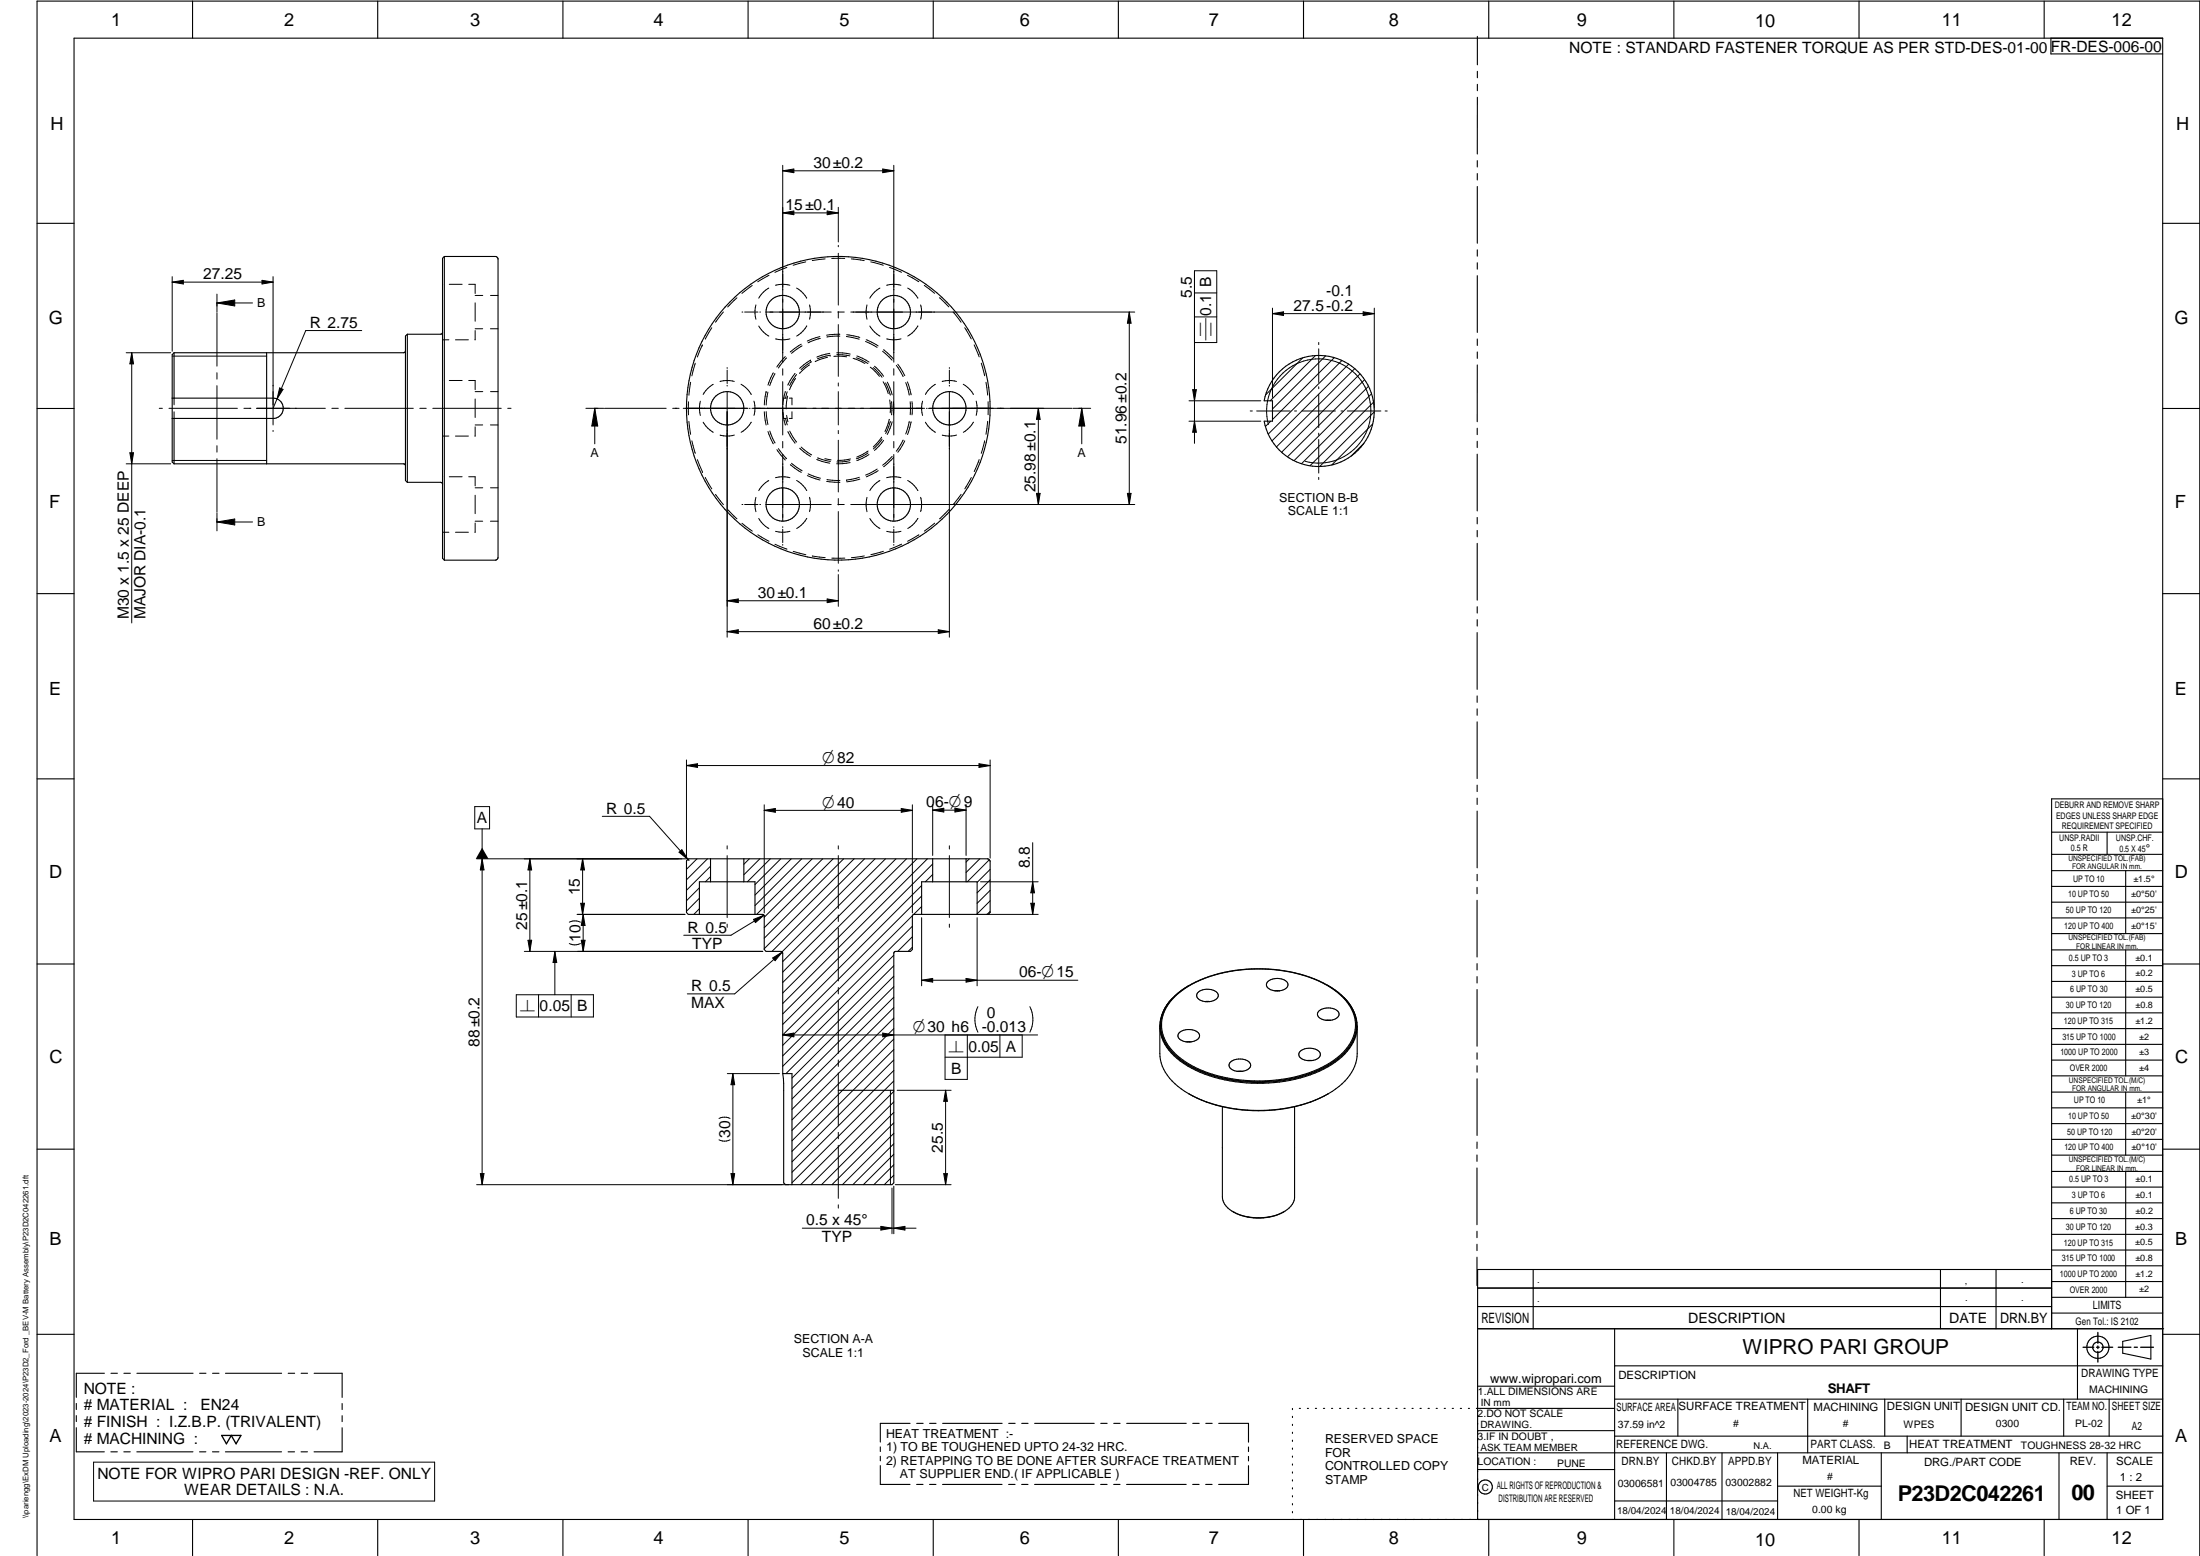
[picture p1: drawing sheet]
<svg xmlns="http://www.w3.org/2000/svg" width="594mm" height="420mm" viewBox="0 0 594 420" stroke-linecap="round" stroke-linejoin="round" font-family="sans-serif">
<g fill="none" stroke="#000" stroke-width=".3">
<path d="M20 10.3h564v400h-564zM52 .3v10M102 .3v10M152 .3v10M202 .3v10M252 .3v10M302 .3v10M352 .3v10M398.9 9.8v7.7M398.9 19.3v1.7M402 .3v10M452 .3v10"/>
<path d="M502 .3v10M552 .3v10M553.8 10.3v4.3h30.2M398.9 26.3v15.3M398.9 22.8v1.7M398.9 43.4v1.7M398.9 46.9v1.7M398.9 50.4v15.3M10 60.3h10M120 69.3h13.8l.7 .5v80.7l-.1 .4-.6 .4h-13.8M120 69.3v82M120 69.3l-.5 .4v81l.5 .6"/>
<path d="M398.9 67.5v1.7M398.9 71v1.7M398.9 74.4v15.4M584 60.3h10M47 95.2l-.5 .6v29l.5 .4M47 95.2v12.3M72 95.2v30M109.5 94.7l-.2 .4-.3 .1h-62M110 90.3l-.5 .4v39.1l.5 .4M110 90.3v39.9M119.5 89.7l-.1 .4-.4 .2h-9M398.9 91.5v1.8"/>
<path d="M398.9 95v1.8M398.9 98.6v15.3M10 110.3h10M46.5 107.5h.5M47 113v12.2M47 107.5h25a4.5 4.5 0 0 1 3.5 .6 2.75 2.75 0 0 1 .8 3.1 2.75 2.75 0 0 1-2.6 1.8h-27.2M345.5 100.4a15 15 0 0 1 23.1 2.3 15 15 0 0 1-6.8 22.2 15 15 0 0 1-20.4-11.2h2.2v-5.5h-2.2a14.9 14.9 0 0 1 4.1-7.8zM398.9 115.6v1.8M398.9 119.1v1.8M584 110.3h10M47 125.2h62l.3 .2 .2 .4M110 130.2h9l.4 .2 .1 .3"/>
<path d="M398.9 122.6v15.4M398.9 139.7v1.8M398.9 143.2v1.7M398.9 146.7v15.4M10 160.3h10M398.9 170.8v15.3M398.9 163.8v1.7M398.9 167.3v1.8M584 160.3h10M398.9 187.9v1.8M398.9 191.4v1.7M398.9 194.9v15.3"/>
<path d="M10 210.3h10M398.9 212v1.7M398.9 215.5v1.7M398.9 219v15.3M584 215.7h-30v143.1M584 210.3h10M185.7 232.1l.4-.2h80.6l.6 .5 .1 14-.5 .5h-20.2l-.3 .5v9l-.5 .5h-4l-.5 .3v62.2l-.5 .5h-28.8l-.5-.5-.3-62.2-.4-.3h-4l-.5-.5v-9l-.3-.5h-20.2l-.5-.5v-13.8zM191.9 231.9v6.2M200.9 231.9v6.2M251.9 231.9v6.2M260.9 231.9v6.2M398.9 239.6v1.7"/>
<path d="M398.9 236.1v1.7M554 230.7h30M554 224.7h30M554 235.1h30M554 239.4h30M569 224.7v6M574 235.1v17M188.9 246.9v-8.8h15v8.8M263.9 246.9v-8.8h-15v8.8M398.9 243.1v15.3M554 243.6h30M554 247.9h30"/>
<path d="M554 252.1h30M554 256.5h30M574 256.5v34M10 260.3h10M313.2 277.1v7.4a12.1 12.1 0 0 0 5.8 9.5l2 1.3M317 269.4a30.3 30.3 0 0 1 18.8-7.6 38.1 38.1 0 0 1 23.9 5.1 12.4 12.4 0 0 1 6.3 10.3 12.6 12.6 0 0 1-6.3 9.4 39.2 39.2 0 0 1-26.8 4.7 27.6 27.6 0 0 1-16.6-7.9 9.8 9.8 0 0 1 .7-14zM318.6 278.7a4.1 4.1 0 0 1 5.2 .4 1.43 1.43 0 0 1-1.3 2 3.4 3.4 0 0 1-4.4-1.3l.1-.5zM321.2 266.1a15.3 15.3 0 0 0-7.8 9 10.7 10.7 0 0 0 4.4 10.7 34.7 34.7 0 0 0 21.7 6.7 35.9 35.9 0 0 0 22-6.4 11.9 11.9 0 0 0 5-9M323.4 268.1a4 4 0 0 1 5.4 .1 1.43 1.43 0 0 1-1.2 2 3.8 3.8 0 0 1-4.4-1l-.1-.5zM326.7 270.4h-1.3M342.2 265.2a4 4 0 0 1 5.5 .1 1.45 1.45 0 0 1-1.3 2 3.9 3.9 0 0 1-4.3-1l-.1-.6zM345.5 267.5h-1.3"/>
<path d="M356.2 272.9a3.9 3.9 0 0 1 5.4 .7 1.79 1.79 0 0 1-1.8 1.8 3.4 3.4 0 0 1-4-1.4v-.6zM358.5 266.1l1.1 .6M359.3 275.5h-1.3M360.4 267.3a12.1 12.1 0 0 1 6 9.6 12.1 12.1 0 0 1-5.8 9.6 38.1 38.1 0 0 1-25.2 5.6 30.7 30.7 0 0 1-18.8-7.7 9.8 9.8 0 0 1-.7-14.1M362.8 269.3l1.9 2.2 .9 1.7 .6 1.8M363.1 269.5a31 31 0 0 0-19.2-7.7 38.6 38.6 0 0 0-24.1 5.1 12.3 12.3 0 0 0-6.4 10.4 12.7 12.7 0 0 0 6.4 9.5 39.2 39.2 0 0 0 25.6 5 30.2 30.2 0 0 0 17.5-7.5 9.9 9.9 0 0 0 .7-14.1M366.3 275.1l.2 2M366.5 277.1v7.4a12.2 12.2 0 0 1-5.8 9.5l-2 1.3M398.9 260.2v1.7M398.9 263.7v1.7M398.9 267.2v15.3M554 260.8h30"/>
<path d="M554 265h30M554 269.3h30M554 273.5h30M554 277.7h30M584 260.3h10M211.4 289.9h2.5v30M226.4 294.4h15M321 295.3a41.4 41.4 0 0 0 32.9 2.3l2.6-1.1M321 295.3a42 42 0 0 0 31.7 2.6l1.3-.4M321.7 281.3h-1.3M330.1 298.9v24.3a5.5 5.5 0 0 0 3.9 4.5 14.6 14.6 0 0 0 14.1-1.5l.8-1 .7-1.5v-24.8M332.1 287a4 4 0 0 1 5.5 .1 1.43 1.43 0 0 1-1.3 2 3.8 3.8 0 0 1-4.3-1l-.1-.6z"/>
<path d="M335.5 289.3h-1.4M353.4 286.3l-.4 .1M354.3 286.4a3 3 0 0 1-3.6-1.5 2.51 2.51 0 0 1 3.1-1.9 2.57 2.57 0 0 1 2.7 1.7 2.38 2.38 0 0 1-2.7 1.7M358.7 295.3l-1.3 .8M358.7 295.3l-3.6 1.8M398.9 284.3v1.7M398.9 287.8v1.7M398.9 291.3v15.3M554 282h30M554 286.3h30M554 290.5h30M554 294.9h30"/>
<path d="M554 299.1h30M574 294.9v17M10 310.3h10M398.8 311.9v1.7M398.8 315.4v15.3M398.9 308.4l-.1 1.7M554 303.4h30M554 307.7h30M554 311.9h30M554 316.3h30M574 316.3v34M584 310.3h10"/>
<path d="M346.7 327.2a14.7 14.7 0 0 1-13.5 .1M398.8 332.5v1.7M398.8 336v1.7M398.8 339.5v7.6M554 320.5h30M554 324.8h30M554 329.1h30M554 333.3h30M554 337.5h30M399 358.8h185.3M399 352.8h155M399 347.8h155"/>
<path d="M414 342.8v16M436 358.8v51.5M524 342.8v16M539 342.8v16M554 342.8h-155v67.5M554 341.8h30M554 346.1h30M554 350.3h30M554 354.6h30M561 358.8v19M10 360.3h10M20.6 379v1.6"/>
<path d="M28.2 370.8h-7.6v6.5M30 370.8h1.7M33.5 370.8h1.7M37 370.8h15.1M53.9 370.8h1.7M57.4 370.8h1.7M60.9 370.8h15.1M77.8 370.8h1.8M81.3 370.8h1.8M84.8 370.8h7.6v6.5M92.4 379v1.6M399 374.3h37"/>
<path d="M436 377.8h148M453.1 377.8v10M488.1 377.8v14.5M508.9 377.8v10M529.6 377.8v10M557.3 377.8v10M569.5 377.8v10M573.2 362.2l7.6-1.6v6.4l-7.6-1.6zM584 368.8h-148M584 360.3h10M20.6 385.5v6.5h7.6M20.6 382.2v1.7"/>
<path d="M29.9 392h1.8M33.4 392h1.8M37 392h15.1M53.9 392h1.7M57.4 392h1.7M60.9 392h15.1M77.8 392h1.7M81.3 392h1.7M92.4 385.5v6.5h-7.6M92.4 382.3v1.6M237.7 390.7v1.2M237.7 393.2v1.3"/>
<path d="M237.7 395.8v5h8M245.8 384.3h-8.1v5.1M247.5 384.3h1.8M251 384.3h1.8M254.5 384.3h16.1M272.4 384.3h1.7M275.9 384.3h1.7M279.4 384.3h16.1M297.2 384.3h1.8M300.8 384.3h1.7M304.2 384.3h16.1M322.1 384.3h1.7"/>
<path d="M325.6 384.3h1.7M329.1 384.3h8v5.1M337.1 395.8v5h-8M337.1 390.7v1.3M337.1 393.3v1.2M349 380.3v.3M349 382.4v.4M349 384.6v.3M349 386.7v.4M349 388.9v.3M349 391v.4M349 393.2v.3"/>
<path d="M349 395.3v.3M349 397.4v.4M349 399.6v.3M350.9 380.3h.3M353 380.3h.3M355.2 380.3h.3M357.4 380.3h.3M359.6 380.3h.3M361.7 380.3h.3M363.9 380.3h.3M366.1 380.3h.3M368.3 380.3h.3"/>
<path d="M370.4 380.3h.3M372.6 380.3h.3M374.8 380.3h.3M376.9 380.3h.4M379.1 380.3h.3M381.3 380.3h.3M383.4 380.3h.4M385.6 380.3h.4M387.8 380.3h.3M390 380.3h.3M392.1 380.3h.4M394.3 380.3h.4"/>
<path d="M396.5 380.3h.3M399 392.3h185M399 386.3h37M399 396.8h37M436 380.3h-37.3M436 387.8h148M450 392.3v18M465 392.3v18M480 392.3v18M508 392.3v18M515 387.8v4.5M556 392.3v18"/>
<path d="M569 392.3v18M52 410.3v9.8M102 410.3v9.8M152 410.3v9.8M202 410.3v9.8M247.5 400.8h1.8M251 400.8h1.7M252 410.3v9.8M254.5 400.8h16.1M272.4 400.8h1.7M275.9 400.8h1.7M279.4 400.8h16.1"/>
<path d="M297.2 400.8h1.8M300.7 400.8h1.7M302 410.3v9.8M304.2 400.8h16.1M322.1 400.8h1.7M325.6 400.8h1.7M349 401.7v.4M349 403.9v.3M349 406v.4M349 408.2v.3M352 410.3v9.8M402 410.3v9.8"/>
<path d="M436 405.3h44M452 410.3v9.8M480 401.3h28M502 410.3v9.8M552 410.3v9.8M569 401.3h15M10 420.1v-419.8h584v419.8"/>
<circle cx="211.4" cy="84.3" r="4.5"/>
<circle cx="241.4" cy="84.3" r="4.5"/>
<circle cx="196.4" cy="110.2" r="4.5"/>
<circle cx="226.4" cy="110.2" r="41"/>
<circle cx="256.4" cy="110.2" r="4.5"/>
<circle cx="211.4" cy="136.2" r="4.5"/>
<circle cx="241.4" cy="136.2" r="4.5"/>
<circle cx="566.5" cy="363.8" r="3"/>
<circle cx="566.5" cy="363.8" r="1.41"/>
<circle cx="401.1" cy="401.5" r="1.91"/>
</g>
<g fill="none" stroke="#000" stroke-width=".27">
<path d="M211.4 44.6v53.2M211.4 57.5h15M211.4 46.1h30M211.4 46.1l3-.5v1zM211.4 57.5l3-.5v1zM223.4 57l3 .5-3 .5zM226.4 56v9.3M238.4 45.6l3 .5-3 .5zM241.4 44.6v53.2M46.5 74.7v20.1M46.5 76.2l3-.5v1zM46.5 76.2h27.2"/>
<path d="M58.6 79.4v4.8M70.8 75.7l2.9 .5-2.9 .5zM73.7 74.7v40M119.5 76.8h.1M121.3 76.8h3.5M126.6 76.8h1.7v2.4M128.3 79.8h2.1M132.5 79.8h2M203.1 77.1l-2.8 2.1M207.6 77.8l-1.5 1.1-1.2 1.6M207.7 74.3l-3.1 1.8M209.4 77l1.8-.2 2.1 .2"/>
<path d="M212.5 72.2l-3.3 1.4M215.1 77.8l1.2 .8 1.5 1.9M217.6 70.7l-3.4 .9M222.8 69.9l-3.5 .5M224.6 69.8h3.5M226.4 66.3v.3M226.4 68.4v14M229.9 69.9l3.5 .5M235.1 70.7l3.4 .9M237.6 77.8l-1.5 1.1-1.2 1.6M239.4 77l1.8-.2 2.1 .2M240.2 72.2l3.3 1.3"/>
<path d="M245.1 74.3l3 1.8M245.1 77.8l1.2 .8 1.5 1.9M249.6 77.1l2.8 2.1M322.6 79.1h6M34.1 95.2h12M35.6 95.2l.5 3.1h-1zM35.6 95.2v73M46.5 96.2h25.5M58.6 84.4v14.5M58.6 81.8h9.6M58.6 81.8l4.8-.8v1.6zM97.7 89.3h-15.1l-8.9 21"/>
<path d="M119.5 91.8h1.7M123 91.8h3.5M128.3 81.8v4.9M128.3 89.3l-.1 2.5M128.3 88.8h2M132.4 88.8h2.1M187.7 98.1l-.9 3.4M189.6 93.2h.1M189.6 93.2l-1.3 3.2M192.2 88.5l-1.7 3M195.3 84.2l-2.1 2.8M196.4 99.3v.2"/>
<path d="M196.4 99.9v3.7M199 80.4l-2.5 2.5M200.4 84.3h.2M201.1 84.3h3.6M204.1 82.3l-.2 1.6 .2 2.3M204.9 88l1.2 1.6 1.5 1.2M205.2 84.3h.2M206.9 84.3h17.6M209.4 91.5l1.8 .3 2.1-.3M211.4 99.6v1.7M212.1 96.3l-2.3 2.8M212.4 96.6l-2.2 2.8"/>
<path d="M216.4 92.9l-3 2.1M216.6 93.4l-2.9 2M217.8 80.5h.1M217.9 88l-1.6 1.9-1.2 .8M218.6 98.5l-2.7 2.3M218.6 82.3l.3 2-.3 1.9M218.9 97.3l-3 2.2M218.9 97.3h.1M219.2 97.7l-2.9 2.1M221.4 90.9l-3.4 1.2M221.5 91.4l-3.3 1.2M223.4 96.5l-3.3 1.1"/>
<path d="M224.1 95.4l-3.5 1M224.1 95.9h.1M224.1 95.9l-3.3 1M225.2 96.2l3.4 .2M225.9 95.3l3.7 .3M226 95.8l3.5 .3M226.2 84.3h1.8M226.4 84.1v1.8M226.4 87.7v13.9M226.8 90.3l-3.6 .2M226.8 90.8l-3.5 .2M228.6 90.9h.1"/>
<path d="M228.6 90.9l3.4 .7M228.6 90.4l3.6 .7M230.4 96.8l3.1 1.3M231.2 96.6l3.2 1.6M231.4 96.1l3.3 1.7M233.7 92.2l3.1 1.6M233.9 91.7l3.2 1.7M234.1 82.3l-.2 1.6 .2 2.3M234.9 88l1.2 1.6 1.5 1.2M235 99.1l2.5 2.5M235.8 99.3l2.4 2.6M236.1 98.9l2.5 2.7"/>
<path d="M238.3 94.8l2.6 2.5M238.6 94.4l2.7 2.5M239.5 91.5l1.7 .3 2.1-.3M241.4 99.6v1.7M242 98.7l1.9 3M242.4 98.3l1.9 3.1M247.8 80.5h.1M247.9 88l-1.6 1.9-1.2 .8M248.6 82.3l.3 2-.3 1.9M253.7 80.4l2.5 2.5M256.4 99.3v.2M256.4 99.9v3.7"/>
<path d="M257.4 84.2l2.1 2.8M260.5 88.5l1.8 3M263.1 93.1l1.3 3.3M265 98.1l.9 3.4M304.9 84.3v51.9M304.9 84.3l.5 3h-1zM306.4 84.3h-76.7M322.6 92.5h6v-19.4h-6v46.6M322.6 85.6h6M343.6 84.7l3-.5v1zM343.6 83.2v24.1M343.6 84.7h27.5"/>
<path d="M351.8 96.6l-10 10M355.2 96l-12.2 12.2M356.1 92.5v.5M356.1 94.2v9.1M358 96.1l-14.4 14.3M360.3 96.6l-16.7 16.7M362.4 97.3l-19.9 19.9M364.2 98.3l-20.7 20.8M365.8 99.5l-21.1 21.2M368.1 84.2l3 .5-3 .5zM371.1 83.2v26.9M43 110.3h.9"/>
<path d="M45.6 110.3h18.5M47 107.5v1.8M47 111.2v1.8M58.6 100.6v1.8M58.6 104.1v14.5M65.9 110.3h1.7M67.7 110.3h.1M69.3 110.3h18.6M73.7 116.2v.1M73.7 116.4v.1M75.5 104.8l.9 .3-1.6 2.6zM89.6 110.3h1.7"/>
<path d="M93.1 110.3h18.5M113.4 110.3h1.7M116.9 110.3h18.5M119.5 102.7h.1M119.5 117.8h1.7M121.3 102.7h3.5M123 117.8h3.5M126.6 102.7h1.7v2.5M128.3 107.7v5M128.3 115.3l-.1 2.5M128.3 114.7h2M128.3 105.7h2.1"/>
<path d="M132.4 114.7h2.1M132.5 105.7h2M137.1 110.3h.9M158.2 110.3h4.8M160.6 110.3l.8 4.7h-1.6zM160.6 110.3v9.5M163.2 110.3h16.7M181.6 110.3h1.8M184.5 110.3h17.5M185.9 108.5v3.5M186 113.8l.5 3.5M186.5 103.2l-.5 3.5"/>
<path d="M186.8 119l.9 3.4M189.1 108.3l-.2 2.3 .2 1.6M189.9 114l1.2 1.6 1.5 1.1M192.6 103.8l-1.5 1.1-1.2 1.6M196.4 104v.2M196.4 105.7v66.4M198.3 103l-2.1-.3-1.8 .3M198.3 117.5l-2.1 .3-1.7-.3M200.1 103.8l1.8 1.4 .9 1.2M202.4 110.3h.2M202.8 114l-.9 1.3-1.8 1.4M202.8 106.4l.1 .1"/>
<path d="M202.9 114h-.1M203 110.3h46.7M203.6 108.3l.3 2-.3 1.9M206.4 111.2l.5 3.6M206.9 105.7h.1M206.9 105.7l-.5 3.6M206.9 111.1l.5 3.5M207.4 105.9l-.5 3.5M207.4 116.5l1.4 3.3M207.9 116.4l1.4 3.2M208.8 100.7l-1.4 3.3M209.2 100.9l-1.4 3.2"/>
<path d="M211.4 110.7v.4M211.4 103.1v14.4M211.4 119.2v1.7M211.4 111.4l.1 .7M211.4 111.4l.7 3.4M211.4 111.2v.2M211.6 112.6v.4h.7M211.6 107.7v.1M212.1 105.7l-.7 3.6M212.1 113l.5 1.7M212.4 107.5l-.8 .1M212.4 112.2l.4 1.7"/>
<path d="M212.6 105.8l-.5 1.7M212.7 107l-.4 3.4M212.8 116.5l1.9 3.2M213.1 107.5h.8v1.8M213.2 116.4l1.9 3M213.9 111.2v1.8h-.8M214.7 100.9l-2 3.1M214.8 102.2l-1.6 3M215.1 101.1l-1.9 3M226.4 105.7v9M226.4 103.4v.8M226.4 116.2v.9"/>
<path d="M226.4 118.9v13.9M238.1 118l-2.3 2.7M238.2 118.6l-2.4 2.6M238.5 103.1l1.4 3.2M238.6 118.9l-2.5 2.7M239.1 103.4l1.3 3.3M239.6 103.2l1.3 3.4M240.1 113.2l-1.1 3.3M240.3 108l.1 3.5M240.4 113.8l-1.2 3.3M240.7 108.5l.1 3.5M240.9 113.9l-1.3 3.4"/>
<path d="M241.3 108.5v3.6M241.4 103.1v14.4M241.4 119.2v1.7M243.9 118.8l-1.9 3M244.3 119l-1.9 3.1M244.6 103.3l.9 3.4M245 103.1l1 3.5M245.5 113.8l-.9 3.4M245.8 108.5v3.5M246 113.9l-.9 3.4M246.3 108.4v3.6M249.1 108.3l-.2 2.3 .2 1.6"/>
<path d="M249.9 114l1.2 1.6 1.5 1.1M250.2 110.3h.2M250.7 110.3h38.8M252.6 103.8l-1.5 1.1-1.2 1.6M256.4 104v.2M256.4 105.7v66.4M258.3 103l-2.1-.3-1.8 .3M258.3 117.5l-2.1 .3-1.8-.3M260.1 103.8l1.8 1.4 .9 1.2M262.8 106.4v.1M262.9 114l-1 1.3-1.8 1.4M263.6 108.3l.3 2-.3 1.9"/>
<path d="M265.9 119l-.9 3.4M266.2 103.2l.5 3.5M266.7 113.8l-.5 3.5M266.8 108.5v3.5M280.4 110.3v25.9M280.4 110.3l.5 2.9h-1zM289.7 110.3h4.8M292.1 110.3l.8 4.7h-1.6zM292.1 110.3v9.5M321.1 108.2h19.4M321.1 113.7h19.4M322.1 105.2h1l-.5 3z"/>
<path d="M322.6 113.7l.5 3h-1zM337.6 111h.6M339.3 111h9.1M342.5 114.6a14.1 14.1 0 0 1 12.4-17.7 14.1 14.1 0 0 1 15.2 15.3 14.1 14.1 0 0 1-17.6 12.4M343.1 113.7l-1.4 1.5M349.6 111h.5M351.6 111h9M356.1 104.4v.6M356.1 106.5v9M356.1 117v.5M356.1 118.7v9M362.1 111h.5"/>
<path d="M363.8 111h9.1M367.3 100.9l-21.2 21.2M368.3 119.7l-3.5 3.5M368.5 102.5l-20.8 20.9M369.5 104.3l-20.1 20.1M370.4 106.3l-19 18.9M370.7 114.5l-11.1 11.1M370.9 108.6l-17.2 17.2M371.1 111.2l-14.7 14.8M374 111h.6M34.1 125.2h12M35.1 122.3h1l-.5 2.9z"/>
<path d="M46.5 124.3h25.5M58.6 120.4v1.7M58.6 123.9v14.4M58.6 138.5v4.8M119.5 128.7h.1M121.3 128.7h3.5M126.6 128.7h1.7v2.5M128.3 133.7v5M128.3 131.7h2.1M132.5 131.7h2M188.3 124.1l1.3 3.2M189.7 127.4h.1"/>
<path d="M190.5 129l1.7 3M193.2 133.5l2.1 2.8M196.5 137.6l2.5 2.5M200.4 136.2h.2M201.1 136.2h3.6M204.1 134.3l-.2 1.5 .2 2.4M204.9 140l1.2 1.6 1.5 1.1M205.2 136.2h.2M206.9 136.2h17.6M207.6 129.8l-1.5 1.1-1.2 1.6M209.8 121.4l2.3 2.8M210.2 121.1l1.2 1.6"/>
<path d="M211.4 122.7v18M211.4 122.7l1 1.2M213.3 129l-2.1-.3-1.8 .3M213.4 125.5l3 2.1M213.7 125.1l2.9 2M215.1 129.7l1.2 .9 1.5 1.8M215.9 121l3 2.2M216.3 120.7l2.9 2.1M217.8 132.4v.1M217.9 140l-1 1.3-1.8 1.4M218 128.4l3.4 1.2M218.2 128l3.3 1.1"/>
<path d="M218.6 134.3l.3 1.9-.3 2M220.5 124.1l3.6 1M220.8 123.6l3.4 1M222.7 123.8l1.7 .4M223.2 130l3.6 .2M223.3 129.5l3.5 .2M226.2 136.2h1.8M226.4 134.6v1.8M226.4 138.1v14M228.6 129.6h.1M229.5 124.4l-3.5 .3M229.6 124.9l-3.7 .3"/>
<path d="M229.7 123.9l-3.5 .4M232 128.9l-3.4 .7M232.2 129.4l-3.5 .7M234.1 134.3l-.2 2.3 .2 1.6M234.4 122.3l-1.6 1-1.6 .6M234.4 121.8l-3.1 1.6M234.6 122.7l-3.2 1.7M234.9 140l1.2 1.6 1.5 1.1M236.9 126.7l-3.2 1.6M237.1 127.1l-3.2 1.7M237.6 129.8l-1.5 1.1-1.2 1.6M240.9 123.2l-2.6 2.4"/>
<path d="M241.3 123.5l-2.7 2.5M241.4 122.7v18M243.3 129l-2.1-.3-1.8 .3M245.1 129.7l1.2 .9 1.5 1.8M247.8 132.4l.1 .1M247.9 140l-1 1.3-1.8 1.4M248.6 134.3l.3 1.9-.3 2M256.2 137.6l-2.5 2.5M259.5 133.5l-2.1 2.7M262.3 128.9l-1.8 3.1M264.4 124.1l-1.3 3.2M279.9 133.2h1l-.5 3z"/>
<path d="M304.4 133.2h1l-.5 3zM306.4 136.2h-76.7M356.1 128.9v.6M58.6 140.9l4.8-.8v1.7zM58.6 140.9h9.6M119.5 143.7h1.7M123 143.7h3.5M128.3 141.2l-.1 2.5M128.3 140.7h2M132.4 140.7h2.1M200.4 141.3l2.8 2.1M204.6 144.4l3.1 1.8"/>
<path d="M209.3 147l3.2 1.3M209.4 143.5l1.8 .2 2.1-.2M211.4 142.2v.2M211.4 142.9v3.6M211.4 147v.2M214.2 148.9l3.4 .9M219.3 150.1l3.5 .5M224.6 150.7h3.5M226.4 155.2v8.5M226.4 153.9v.3M233.4 150.1l-3.5 .5M238.5 148.9l-3.3 .9"/>
<path d="M239.5 143.5l1.7 .2 2.1-.2M241.4 142.2v.2M241.4 142.9v3.6M241.4 147v.2M243.5 146.9l-3.3 1.4M248.1 144.4l-3 1.8M252.4 141.3l-2.8 2.1M196.4 170.6l3-.5v.9zM196.4 162.2l3-.5v1zM196.4 162.2h30M196.4 170.6h60M223.4 161.7l3 .5-3 .5z"/>
<path d="M253.4 170.1l3 .5-3 .4zM128.2 217.8h4v6h-4zM185.4 205.2v26.5M185.4 206.7l3-.5v1zM185.4 206.7h82M206.4 217.3v29.2M206.4 218.8l3-.5v1zM206.4 218.8h40M243.4 218.3l3 .5-3 .5zM246.4 217.3v29.2M251.9 218.8l3-.6v1.1zM251.9 217.3v13.7"/>
<path d="M251.9 218.8h9M257.9 218.2l3 .6-3 .5zM260.9 217.3v13.7M264.4 206.2l3 .5-3 .5zM267.4 205.2v26.5M130.2 223.8v96.1M130.2 231.9l.5 3h-1zM143.1 231.9l.5 3h-1zM143.1 231.9v25M157.3 231.9l.5 3h-1zM157.3 231.9v15M162.6 220.4h12.8l10.7 12"/>
<path d="M183.4 230.1l.7-.7 1.6 2.6zM185.2 231.9h-56.5M188.2 231.9l-2.8 2.8M188.9 239.7l-3.5 3.5M191 231.9l-5.6 5.7M191.9 233.9l-6.5 6.5M191.9 236.7l-1.4 1.4M196.4 228.4v.9M196.4 231v16.8M202.3 231.9l-1.4 1.5M205.2 231.9l-4.3 4.3M208 231.9l-6.2 6.2"/>
<path d="M210.8 231.9l-6.9 7M213.7 231.9l-9.8 9.8M216.5 231.9l-12.6 12.6M219.3 231.9l-15 15M222.2 231.9l-15.8 15.8M225 231.9l-18.6 18.6M226.4 228.4v.9M226.4 231v14.3M227.8 231.9l-21.4 21.4M230.6 231.9l-24.2 24.3M233.5 231.9l-25 25M236.3 231.9l-25.1 25.1"/>
<path d="M239.1 231.9l-27.7 27.8M241.9 231.9l-30.5 30.6M244.8 231.9l-33.4 33.4M247.6 231.9l-36.2 36.2M248.9 239.1l-37.5 37.5M250.4 231.9l-39 39.1M251.9 233.3l-40.5 40.5M251.9 236.1l-2 2M256.4 228.4v.9M256.4 231v16.8M261.7 231.9l-.8 .9M264.6 231.9l-3.7 3.7"/>
<path d="M264.8 238.1h15.5M267.1 232.2l-5.9 5.9M267.4 234.8l-3.5 3.5M267.4 237.6l-3.5 3.5M278.9 227.5v19.4M278.9 238.1l.5 3h-1zM141.6 256.9h64.4M142.6 253.9h1l-.5 3zM149.8 256.9v11.7M149.8 256.9l.5 3h-1zM153.7 249l1.5-.3 1.5 .3M153.7 254.8l1.5 .3 1.5-.3"/>
<path d="M155.8 246.9h29.2M156.8 243.9h1l-.5 3zM157 253.9h1l-.5 3zM157.5 246.9l.5 3h-1zM157.5 246.9v10M188.9 242.5l-3.5 3.6M188.9 245.4l-1.5 1.5M196.4 249.5v.9M203.5 248.3l2.8-1.2-2.3 2zM206.3 247.1l-8.9 5.4h-12.8M208.7 258.7l2.5-1.6-1.9 2.3zM211.2 257.1l-12.8 11.3h-12.8"/>
<path d="M226.4 247.1v1.7M226.4 250.6v14.3M241.4 257.9l-30 30M246.4 250.1l-35 35M246.4 255.8l-1.2 1.1M246.4 252.9l-4 4M246.4 247.2l-35 35.1M248.9 242l-37.5 37.5M248.9 244.8l-2.2 2.1M248.9 247.8v18.4M256.4 249.5v.9M263.9 247.8v18.4"/>
<path d="M266.3 246.9h14M267.4 246.1l-.9 .8M267.4 243.2l-3.5 3.6M267.4 240.4l-3.5 3.5M278.4 243.9h1l-.5 3zM139.4 268.6h20.8v6h-20.8zM145.4 268.6v6M154.2 268.6v6M211.4 279.5h68.8M211.4 279.5l3-.5v1zM226.4 266.7v1.7M226.4 270.2v14.2"/>
<path d="M238.4 279l3 .5-3 .5zM241.4 260.8l-29.2 29.1M241.4 263.6l-27.5 27.5M241.4 266.4l-27.5 27.5M241.4 269.3l-27.5 27.5M241.4 272.1l-27.5 27.5M241.4 274.9l-27.5 27.5M241.4 277.7l-27.5 27.5M248.9 264.7l3-.5v1zM248.9 264.7h42.2M255.2 279.5v12h6v-12M260.9 264.2l3 .5-3 .5z"/>
<path d="M264.1 271.8a7.7 7.7 0 0 0 0 6.9M270 279.5v6M276 279.5v6h-20.8M278.1 271.8a7.7 7.7 0 0 1 0 6.9M196.4 289.9h14.1M197.9 289.9v30M197.9 289.9l.5 3h-1zM226.4 286.2v1.8M226.4 289.7v14.3M240.4 294.4v25.5M241.4 297.5l-22.4 22.4M241.4 294.7l-25.2 25.2"/>
<path d="M241.4 280.6l-27.5 27.5M241.4 283.4l-27.5 27.5M241.4 286.2l-27.5 27.5M241.4 289.1l-27.5 27.4M241.4 291.9l-27.5 27.5M242.3 294.4h14.5M255.3 294.4v25.5M255.3 294.4l.5 3h-1zM128.7 319.9h84.3M129.7 316.9h1l-.5 3zM194.2 307.8l1.4 .3 1.5-.3M194.2 302l1.4-.3 1.5 .3"/>
<path d="M197.4 316.9h1l-.5 3zM226.4 305.8v1.7M226.4 309.3v14.3M241.4 317.3l-2.6 2.6M241.4 314.5l-5.4 5.4M241.4 311.7l-8.3 8.2M241.4 308.8l-11.1 11.1M241.4 306l-13.9 13.9M241.4 303.2l-16.7 16.7M241.4 300.4l-19.6 19.5M241.8 319.9h15M254.8 316.9h1l-.5 3z"/>
<path d="M216.7 331.6h30.7M226.4 325.3v.9M237.9 331.2l3 .4-3 .5zM240.9 320.8v12.3M241.4 320.3v12.8M241.4 331.6l3-.4v.9zM25.3 394.8h92.1v10.5h-92.1z"/>
</g>
<path d="M566.5 359.8v2.9M562.5 363.8h2.9M566.1 363.8h.8M566.5 363.5v.7M566.5 364.9v2.9M567.6 363.8h2.9M572 363.8h3.4M576.3 363.8h.9M578.1 363.8h3.4M59.9 387.6h5.2l-1.4 2.3-1.2-2.3-1.4 2.3z" fill="none" stroke="#000" stroke-width=".36"/>
<g fill="#000">
<path d="M211.4 57.5l3-.5v1zM211.4 46.1l3-.5v1zM223.4 57l3 .5-3 .5zM238.4 45.6l3 .5-3 .5zM46.5 76.2l3-.5v1zM70.8 75.7l2.9 .5-2.9 .5zM35.6 95.2l.5 3.1h-1zM58.6 81.8l4.8-.8v1.6zM304.9 84.3l.5 3h-1zM343.6 84.7l3-.5v1zM368.1 84.2l3 .5-3 .5zM75.5 104.8l.9 .3-1.6 2.6z"/>
<path d="M160.6 110.3l.8 4.7h-1.6zM280.4 110.3l.5 2.9h-1zM292.1 110.3l.8 4.7h-1.6zM322.1 105.2h1l-.5 3zM322.6 113.7l.5 3h-1zM35.1 122.3h1l-.5 2.9zM279.9 133.2h1l-.5 3zM304.4 133.2h1l-.5 3zM58.6 140.9l4.8-.8v1.7zM196.4 162.2l3-.5v1zM196.4 170.6l3-.5v.9zM223.4 161.7l3 .5-3 .5z"/>
<path d="M253.4 170.1l3 .5-3 .4zM185.4 206.7l3-.5v1zM206.4 218.8l3-.5v1zM243.4 218.3l3 .5-3 .5zM251.9 218.8l3-.6v1.1zM257.9 218.2l3 .6-3 .5zM264.4 206.2l3 .5-3 .5zM130.2 228.9l1.7 3h-3.4zM130.2 231.9l.5 3h-1zM143.1 231.9l.5 3h-1zM157.3 231.9l.5 3h-1zM183.4 230.1l.7-.7 1.6 2.6z"/>
<path d="M142.6 253.9h1l-.5 3zM149.8 256.9l.5 3h-1zM156.8 243.9h1l-.5 3zM157 253.9h1l-.5 3zM157.5 246.9l.5 3h-1zM203.5 248.3l2.8-1.2-2.3 2zM208.7 258.7l2.5-1.6-1.9 2.3zM278.4 243.9h1l-.5 3zM278.9 238.1l.5 3h-1zM211.4 279.5l3-.5v1zM238.4 279l3 .5-3 .5zM248.9 264.7l3-.5v1z"/>
<path d="M260.9 264.2l3 .5-3 .5zM197.9 289.9l.5 3h-1zM255.3 294.4l.5 3h-1zM129.7 316.9h1l-.5 3zM197.4 316.9h1l-.5 3zM254.8 316.9h1l-.5 3zM237.9 331.2l3 .4-3 .5zM241.4 331.6l3-.4v.9z"/>
</g>
<g font-size="5.9">
<text x="512.5" y="405.2">P23D2C042261</text>
<text x="559.4" y="405.2">00</text>
</g>
<text font-size="5.6" x="470.5" y="365.5">WIPRO PARI GROUP</text>
<g font-size="4.9">
<text x="30" y="7">1</text>
<text x="76.7" y="7">2</text>
<text x="127" y="7">3</text>
<text x="176.5" y="7">4</text>
<text x="226.7" y="7">5</text>
<text x="275.4" y="7">6</text>
<text x="326.4" y="7">7</text>
<text x="375" y="7">8</text>
<text x="425.8" y="7">9</text>
<text x="473.9" y="7.4">10</text>
<text x="524.3" y="7">11</text>
<text x="570.2" y="7">12</text>
<text x="13.6" y="35.2">H</text>
<text x="587.6" y="35.2">H</text>
<text x="13.2" y="87.5">G</text>
<text x="587.2" y="87.5">G</text>
<text x="13.3" y="137.1">F</text>
<text x="587.3" y="137.1">F</text>
<text x="13.3" y="187.6">E</text>
<text x="587.3" y="187.6">E</text>
<text x="13.3" y="237">D</text>
<text x="587.3" y="237">D</text>
<text x="13.4" y="287.1">C</text>
<text x="587.4" y="287.1">C</text>
<text x="13.4" y="336.3">B</text>
<text x="587.4" y="336.3">B</text>
<text x="13.4" y="389.3">A</text>
<text x="587.4" y="389.3">A</text>
<text x="30" y="417">1</text>
<text x="76.7" y="417">2</text>
<text x="127" y="417">3</text>
<text x="176.5" y="417">4</text>
<text x="226.7" y="417">5</text>
<text x="275.4" y="417">6</text>
<text x="326.4" y="417">7</text>
<text x="375" y="417">8</text>
<text x="425.8" y="417">9</text>
<text x="473.9" y="417.4">10</text>
<text x="524.3" y="417">11</text>
<text x="570.2" y="417">12</text>
</g>
<g font-size="4.6">
<text x="327.1" y="92.2" transform="rotate(-90 327.1 92.2)">d</text>
<text x="222" y="206">O82</text>
<text x="222" y="218.1">O40</text>
<text x="140.3" y="273.1">n</text>
<text x="246.5" y="278.7">O30 h6</text>
<text x="256.1" y="284">n</text>
</g>
<g font-size="4.2">
<text x="423.7" y="14.3">NOTE : STANDARD FASTENER TORQUE AS PER STD-DES-01-00</text>
<text x="553.8" y="14">FR-DES-006-00</text>
<text x="219.6" y="45.4">30±0.2</text>
<text x="212.1" y="56.7">15±0.1</text>
<text x="54.8" y="75.4">27.25</text>
<text x="321.8" y="80.3" transform="rotate(-90 321.8 80.3)">5.5</text>
<text x="349.3" y="83.9">27.5-0.2</text>
<text x="358.2" y="80.1">-0.1</text>
<text x="83.6" y="88.5">R 2.75</text>
<text x="327.1" y="85.3" transform="rotate(-90 327.1 85.3)">0.1 B</text>
<text x="304.2" y="119.9" transform="rotate(-90 304.2 119.9)">51.96±0.2</text>
<text x="279.6" y="132.9" transform="rotate(-90 279.6 132.9)">25.98±0.1</text>
<text x="204.6" y="161.5">30±0.1</text>
<text x="34.8" y="167.2" transform="rotate(-90 34.8 167.2)">M30 x 1.5 x 25 DEEP</text>
<text x="39.3" y="167.2" transform="rotate(-90 39.3 167.2)">MAJOR DIA-0.1</text>
<text x="219.6" y="169.8">60±0.2</text>
<text x="163.7" y="219.7">R 0.5</text>
<text x="250.1" y="218">06-O9</text>
<text x="128.8" y="222.3">A</text>
<text x="278.1" y="234.5" transform="rotate(-90 278.1 234.5)">8.8</text>
<text x="156.6" y="241.7" transform="rotate(-90 156.6 241.7)">15</text>
<text x="142.3" y="251.1" transform="rotate(-90 142.3 251.1)">25±0.1</text>
<text x="185.7" y="251.8">R 0.5</text>
<text x="156.7" y="254.3" transform="rotate(-90 156.7 254.3)">10</text>
<text x="186.9" y="256.3">TYP</text>
<text x="275.2" y="263.9">06-O15</text>
<text x="186.7" y="267.6">R 0.5</text>
<text x="145.7" y="273.1">0.05 B</text>
<text x="186.7" y="272.1">MAX</text>
<text x="266.5" y="274.8">0</text>
<text x="265.1" y="278.7">-0.013</text>
<text x="129.4" y="282.6" transform="rotate(-90 129.4 282.6)">88±0.2</text>
<text x="261.5" y="284">0.05 A</text>
<text x="256.8" y="290">B</text>
<text x="197.1" y="307.3" transform="rotate(-90 197.1 307.3)">30</text>
<text x="254.6" y="311.3" transform="rotate(-90 254.6 311.3)">25.5</text>
<text x="217.7" y="330.9">0.5 x 45°</text>
<text x="221.9" y="335.4">TYP</text>
<text x="22.6" y="376.4">NOTE :</text>
<text x="22.6" y="380.9"># MATERIAL :</text>
<text x="54.1" y="380.9">EN24</text>
<text x="22.6" y="385.4"># FINISH : I.Z.B.P. (TRIVALENT)</text>
<text x="22.6" y="389.9"># MACHINING :</text>
<text x="26.3" y="399.3">NOTE FOR WIPRO PARI DESIGN -REF. ONLY</text>
<text x="49.7" y="403.8">WEAR DETAILS : N.A.</text>
</g>
<g font-size="3.8">
<text x="400.1" y="357.1">REVISION</text>
<text x="455.9" y="357.1">DESCRIPTION</text>
<text x="526.4" y="357.1">DATE</text>
<text x="540.1" y="357.1">DRN.BY</text>
</g>
<text font-size="3.6" x="493.6" y="376.2">SHAFT</text>
<text font-size="3.5" x="402.4" y="373.3">www.wipropari.com</text>
<g font-size="3.4">
<text x="69.5" y="83">B</text>
<text x="159.5" y="123.4">A</text>
<text x="291" y="123.4">A</text>
<text x="345.4" y="135.5">SECTION B-B</text>
<text x="69.5" y="142.2">B</text>
<text x="347.8" y="139.1">SCALE 1:1</text>
<text x="214.3" y="362.7">SECTION A-A</text>
<text x="216.7" y="366.3">SCALE 1:1</text>
<text x="239.3" y="388.3">HEAT TREATMENT :-</text>
<text x="357.8" y="389.6">RESERVED SPACE</text>
<text x="239.3" y="391.9">1) TO BE TOUGHENED UPTO 24-32 HRC.</text>
<text x="239.3" y="395.5">2) RETAPPING TO BE DONE AFTER SURFACE TREATMENT</text>
<text x="357.8" y="393.3">FOR</text>
<text x="243" y="399.1">AT SUPPLIER END.( IF APPLICABLE )</text>
<text x="357.8" y="397.1">CONTROLLED COPY</text>
<text x="357.8" y="400.8">STAMP</text>
</g>
<g font-size="3.1">
<text x="565.2" y="353.5">LIMITS</text>
<text x="562" y="371.7">DRAWING TYPE</text>
<text x="437" y="372.3">DESCRIPTION</text>
<text x="436.5" y="380.9">SURFACE AREA</text>
<text x="453.3" y="380.9">SURFACE TREATMENT</text>
<text x="489.7" y="380.9">MACHINING</text>
<text x="509.5" y="380.9">DESIGN UNIT</text>
<text x="530.6" y="380.9">DESIGN UNIT CD.</text>
<text x="558" y="380.7">TEAM NO.</text>
<text x="570.3" y="380.7">SHEET SIZE</text>
<text x="575.6" y="386.1">A2</text>
<text x="436.4" y="391.1">REFERENCE DWG.</text>
<text x="437.9" y="395.5">DRN.BY</text>
<text x="451.5" y="395.5">CHKD.BY</text>
<text x="466.6" y="395.5">APPD.BY</text>
<text x="486.7" y="395.4">MATERIAL</text>
<text x="488.9" y="391">PART CLASS.</text>
<text x="515.6" y="391">HEAT TREATMENT</text>
<text x="519.6" y="395.9">DRG./PART CODE</text>
<text x="558.9" y="395.6">REV.</text>
<text x="571.4" y="395.6">SCALE</text>
<text x="572.5" y="399.9">1 : 2</text>
<text x="484.3" y="404.3">NET WEIGHT-Kg</text>
<text x="571.4" y="404.7">SHEET</text>
<text x="571.5" y="408.9">1 OF 1</text>
</g>
<text font-size="3" x="579.5" y="230.1">°</text>
<g font-size="2.8">
<text x="560.5" y="357.7">Gen Tol.: IS 2102</text>
<text x="399.1" y="376.7">1.ALL DIMENSIONS ARE</text>
<text x="564.2" y="376.2">MACHINING</text>
<text x="399" y="382.7">2.DO NOT SCALE</text>
<text x="399" y="388.7">3.IF IN DOUBT ,</text>
<text x="436.9" y="385.5">37.59 in^2</text>
<text x="468.1" y="385.4">#</text>
<text x="497.7" y="385.2">#</text>
<text x="514" y="385.6">WPES</text>
<text x="539" y="385.4">0300</text>
<text x="560.4" y="385.4">PL-02</text>
<text x="399" y="395.5">LOCATION :</text>
<text x="508.7" y="391.2">B</text>
<text x="545.7" y="391.2">TOUGHNESS 28-32 HRC</text>
<text x="420.5" y="396">PUNE</text>
<text x="436.8" y="401.6">03006581</text>
<text x="451.1" y="401.3">03004785</text>
<text x="465.9" y="401.3">03002882</text>
<text x="493.4" y="399.6">#</text>
<text x="404.2" y="402">ALL RIGHTS OF REPRODUCTION &amp;</text>
<text x="404.7" y="405.4">DISTRIBUTION ARE RESERVED</text>
<text x="489.4" y="408.6">0.00 kg</text>
</g>
<g font-size="2.7">
<text x="399.9" y="379.7">IN mm</text>
<text x="399.8" y="385.7">DRAWING.</text>
<text x="399.8" y="391.8">ASK TEAM MEMBER</text>
<text x="400.1" y="402.5">C</text>
<text x="436.7" y="408.7">18/04/2024</text>
<text x="450.9" y="408.8">18/04/2024</text>
<text x="466" y="409">18/04/2024</text>
</g>
<g font-size="2.5">
<text x="559.2" y="229.9">0.5 R</text>
<text x="572.3" y="230.1">0.5 X 45</text>
<text x="559.4" y="323.5">3 UP TO 6</text>
<text x="558.9" y="327.8">6 UP TO 30</text>
<text x="557.8" y="332">30 UP TO 120</text>
<text x="415.1" y="346.4">.</text>
<text x="530.6" y="346.6">,</text>
<text x="545.8" y="346.4">.</text>
<text x="415.1" y="351.5">.</text>
<text x="530.7" y="351.3">.</text>
<text x="545.8" y="351.3">.</text>
<text x="473.5" y="391.2">N.A.</text>
</g>
<g font-size="2.4">
<text x="554.9" y="218.3">DEBURR AND REMOVE SHARP</text>
<text x="555.2" y="221.1">EDGES UNLESS SHARP EDGE</text>
<text x="556.1" y="227.2">UNSP.RADII</text>
<text x="556.8" y="223.8">REQUIREMENT SPECIFIED</text>
<text x="571.4" y="227">UNSP.CHF.</text>
<text x="559.8" y="238">UP TO 10</text>
<text x="576.1" y="238.1">±1.5°</text>
<text x="558.5" y="242.3">10 UP TO 50</text>
<text x="575.5" y="242.3">±0°50'</text>
<text x="557.4" y="250.8">120 UP TO 400</text>
<text x="557.9" y="246.5">50 UP TO 120</text>
<text x="575.5" y="250.8">±0°15'</text>
<text x="575.5" y="246.6">±0°25'</text>
<text x="558.7" y="259.4">0.5 UP TO 3</text>
<text x="559.5" y="263.7">3 UP TO 6</text>
<text x="576.6" y="259.4">±0.1</text>
<text x="576.6" y="263.7">±0.2</text>
<text x="559" y="268">6 UP TO 30</text>
<text x="576.6" y="268">±0.5</text>
<text x="557.9" y="272.2">30 UP TO 120</text>
<text x="576.6" y="272.2">±0.8</text>
<text x="556.9" y="280.7">315 UP TO 1000</text>
<text x="557.3" y="276.5">120 UP TO 315</text>
<text x="576.6" y="276.5">±1.2</text>
<text x="577.7" y="280.7">±2</text>
<text x="556.4" y="284.9">1000 UP TO 2000</text>
<text x="577.6" y="285">±3</text>
<text x="558.9" y="289.2">OVER 2000</text>
<text x="577.7" y="289.3">±4</text>
<text x="560" y="297.9">UP TO 10</text>
<text x="577.1" y="297.9">±1°</text>
<text x="558.5" y="302.1">10 UP TO 50</text>
<text x="575.5" y="302.2">±0°30'</text>
<text x="557.5" y="310.6">120 UP TO 400</text>
<text x="558.2" y="306.4">50 UP TO 120</text>
<text x="575.5" y="310.6">±0°10'</text>
<text x="575.5" y="306.4">±0°20'</text>
<text x="558.8" y="319.2">0.5 UP TO 3</text>
<text x="576.6" y="323.5">±0.1</text>
<text x="576.6" y="319.3">±0.1</text>
<text x="576.7" y="327.8">±0.2</text>
<text x="576.6" y="332">±0.3</text>
<text x="556.8" y="340.6">315 UP TO 1000</text>
<text x="557.3" y="336.3">120 UP TO 315</text>
<text x="576.6" y="336.3">±0.5</text>
<text x="576.6" y="340.6">±0.8</text>
<text x="556.2" y="344.8">1000 UP TO 2000</text>
<text x="576.6" y="344.8">±1.2</text>
<text x="558.9" y="349">OVER 2000</text>
<text x="577.7" y="349">±2</text>
</g>
<g font-size="2.1">
<text x="558.6" y="232.4">UNSPECIFIED TOL.(FAB)</text>
<text x="559.5" y="234.8">FOR ANGULAR IN mm.</text>
<text x="558.6" y="254">UNSPECIFIED TOL.(FAB)</text>
<text x="560.7" y="256.3">FOR LINEAR IN mm.</text>
<text x="558.7" y="292.4">UNSPECIFIED TOL.(M/C)</text>
<text x="559.6" y="294.7">FOR ANGULAR IN mm.</text>
<text x="558.7" y="313.8">UNSPECIFIED TOL.(M/C)</text>
<text x="560.6" y="316.2">FOR LINEAR IN mm.</text>
<text x="7.7" y="409.9" transform="rotate(-90 7.7 409.9)">\\pariengg\ExDM Uploading\2023-2024\P23D2_Ford _BEV-M Battery Assembly\P23D2C042261.dft</text>
</g>
</svg>
